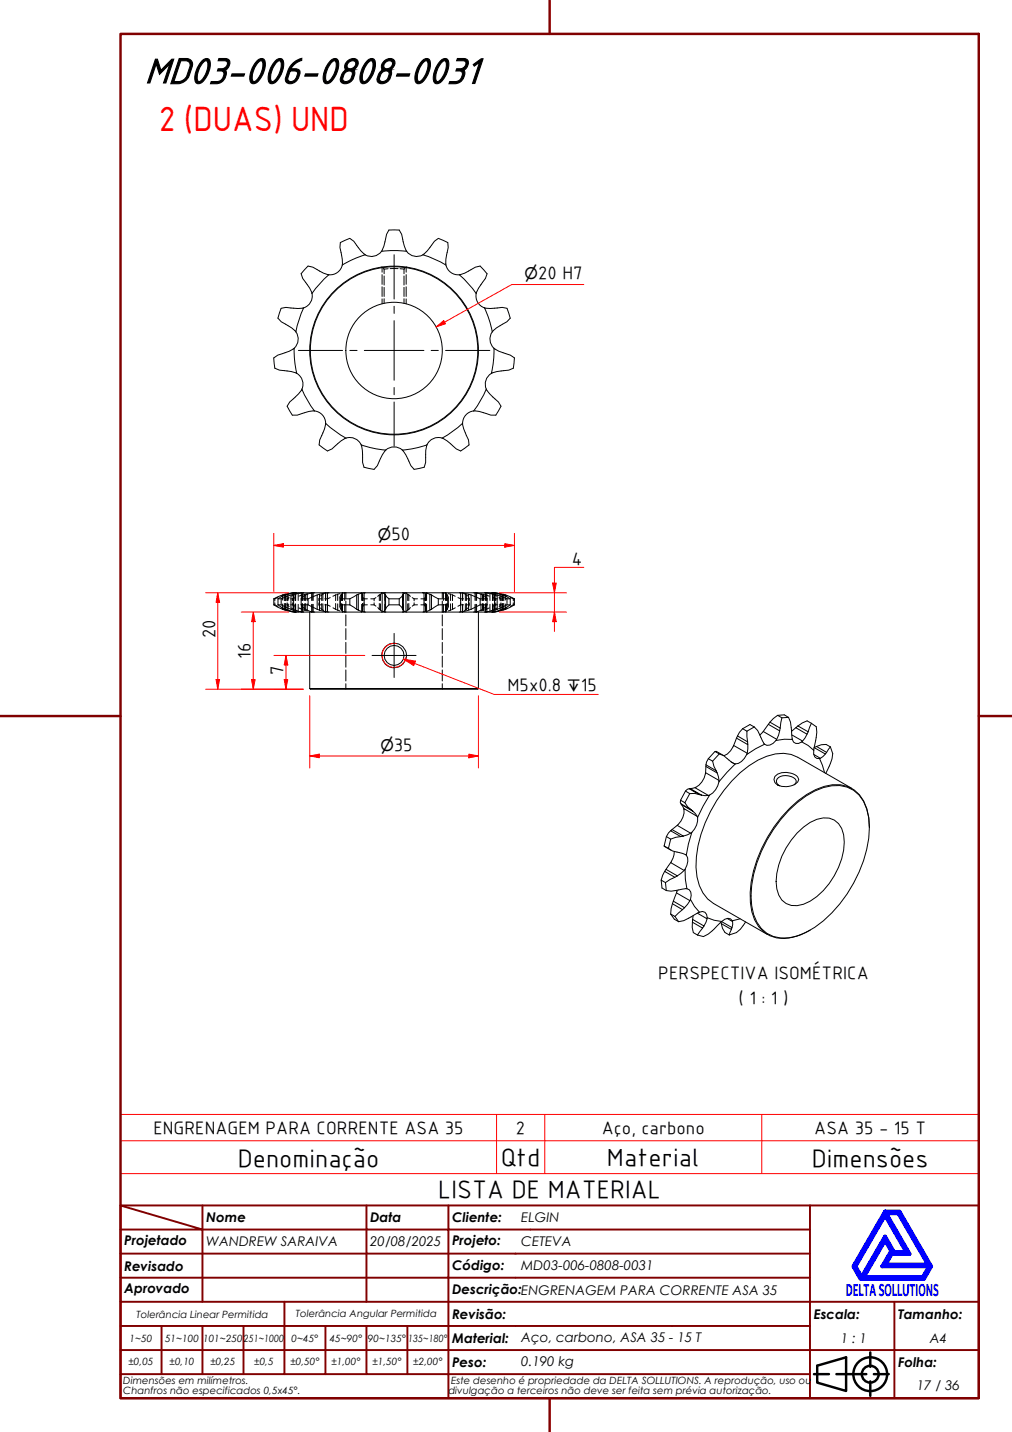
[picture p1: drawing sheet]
<svg xmlns="http://www.w3.org/2000/svg" width="210mm" height="297mm" viewBox="0 0 210 297" stroke-linecap="round" stroke-linejoin="round" font-family="sans-serif">
<!-- layer: Hidden (ABNT) -->
<g fill="none" stroke="#000" stroke-width=".21">
<path d="M79.2 55.4l.1 .1M79.2 55.4v1.1M79.2 57v2M79.2 59.5v2M79.5 55.7l.2 .1M79.7 55.8v1M79.7 57.2v1.9M79.7 59.6v1.9M80.5 55.7l-.8 .1M80.9 55.7h1.7M83 55.7l.8 .1M83.8 55.8v1"/>
<path d="M83.8 57.2v1.9M83.8 59.6v1.9M84 55.7l-.2 .1M84.2 55.4v1.1M84.2 57v2M84.2 59.5v2M84.3 55.4l-.2 .1M79.2 62v1M79.7 62v.9M83.8 62v.9M84.2 62v1M56.8 124.2h.1"/>
<path d="M56.8 125.5h.1M56.9 124.2h.1M56.9 125.5h.1M57 125.5l.7 .3M57 124.2v.4M57 125v.5M57.7 123.9l-.7 .3M58.3 126.1l.7 .3M58.6 123.7v.8M58.6 125.3v.8M59 123.4l-.7 .2M59 123.4v1.2"/>
<path d="M59 125.2v1.2M59 126.4l.2 .1M59.1 123.5v1.1M59.1 125.2v1.2M59.2 123.4h-.2M59.2 123.4v1.2M59.2 125.2v1.2M59.4 123.3h.1v1.3M59.4 126.5l.1 .1M59.5 125.3v1.3M59.5 126.6l.6 .1M59.6 124.2h.3"/>
<path d="M59.6 125.5h.3M59.6 124.2v.4M59.6 125v.5M59.6 125.5l.4 .3M59.7 123.3v1.3M59.7 125.3v1.3M60 123.9l-.4 .3M60.1 123.1l-.6 .2M60.3 124.2h.3M60.3 125.5h.3M60.4 126.1l.5 .3M60.6 125.5l.7 .3"/>
<path d="M60.6 124.2v.4M60.6 125v.5M60.7 126.8l.6 .1M60.8 123v1.6M60.8 125.3v1.6M60.9 123.4l-.5 .2M60.9 123.4v1.2M60.9 125.2v1.2M60.9 126.4l.1 .1M61 123.4h-.1M61.2 126.5l.1 .1M61.2 123v1.6"/>
<path d="M61.2 125.4v1.5M61.3 123.3h-.1M61.3 123.3v1.3M61.3 125.3v1.3M61.3 126.6l.4 .1M61.3 123.9l-.7 .3M61.3 123h.1M61.3 126.9h.1M61.3 123v1.6M61.3 125.4v1.5M61.3 123h-.6M61.5 123h.1"/>
<path d="M61.5 126.9l.1 .1M61.7 123.1l-.4 .2M61.8 123v1.6M61.8 125.4v1.6M62 126.1l.7 .3M62.1 126.8l.4 .1M62.5 125.4v1.5M62.5 123h.1M62.5 123v1.6M62.5 123h-.4M62.6 126.9v.1M62.7 123.4l-.7 .3"/>
<path d="M62.7 123.4v1.2M62.7 125.2v1.2M62.7 126.4l.1 .1M62.7 123.9v.6M62.7 125.2v.7M62.8 123.4h-.1M62.8 123v1.6M62.8 125.4v1.6M63 123.3h.2v1.3M63 126.5l.8 .2M63.2 125.3v1.3M63.4 123.4v1.2"/>
<path d="M63.4 125.2v1.2M63.7 123.3v1.3M63.7 125.3v1.3M63.8 123.1l-.6 .2M64.4 126.8l.6 .1M64.6 123v1.6M64.6 125.4v1.5M64.8 123v1.6M64.8 125.4v1.6M65 123h.1M65 126.9h.1M65 123v1.6"/>
<path d="M65 125.4v1.5M65 123h-.6M65.2 123h.1M65.2 126.9l.1 .1M66.2 124.2h.6M66.2 124.2v.4M66.2 125v.5M66.3 123.9l-.1 .3M66.5 126.1l.2 .3M66.7 123.4l-.2 .2M66.7 123.4v1.2M66.7 125.2v1.2"/>
<path d="M66.7 126.4l.1 .1M66.8 125.5h-.6l.1 .3M66.8 123.4h-.1M66.9 126.5l.1 .1M67 123.3h-.1M67 123.3v1.3M67 125.3v1.3M67 126.6l.1 .1M67.1 123.2l-.1 .1M67.3 126.8l.2 .1M67.4 124.2h.5M67.4 125.5h.5"/>
<path d="M67.5 124.6v-1.6v1.6M67.5 125.4v1.5M67.5 123h-.2M67.9 125.5l.6 .3M67.9 124.2v.4M67.9 125v.5M68.5 124l-.6 .2M69.1 126.1l.5 .3M69.6 123.4l-.6 .3M69.6 123.4v1.2M69.6 125.2v1.2M69.6 126.4l.2 .1"/>
<path d="M69.8 123.4h-.2M69.9 123.3h.1v1.3M69.9 126.5l.1 .1M70 125.3v1.3M70 126.6l.5 .1M70.5 123.1l-.5 .2M70.7 123.4v1.2M70.7 125.2v1.2M70.8 123.3v1.3M70.8 125.3v1.3M71 126.8l.5 .1M71 123v1.6"/>
<path d="M71 125.3v1.6M71.5 123h.1M71.5 126.9h.1M71.5 123v1.6M71.5 125.4v1.5M71.5 123h-.5M71.7 126.9l.1 .1M71.7 124.7v2.3M71.7 127.5v2.3M71.7 130.4v2.3M71.7 133.3v2.2M71.7 136.1v2.3"/>
<path d="M71.7 139v2.3M71.8 123l-.1 1.1M74.9 123h.1M74.9 126.9v.1M75 123v1.6M75 125.4v1.5M75 126.9h.1M75 123h.1M75.1 126.8l-.1 .1M75.2 123.1v.2M75.2 123.2v1.4M75.2 125.2v1.4"/>
<path d="M75.2 126.6v.1M75.3 124l.2 .2M75.5 124.2h.7M75.5 125.5h.7M75.5 124.2v.4M75.5 125v.5M75.5 125.5l-.2 .3M76.9 124.2h.7M76.9 125.5h.7M77.6 125.5l.4 .2M77.6 124.2v.4M77.6 125v.5"/>
<path d="M78 124l-.4 .2M78.4 126l.3 .4M78.7 123.4l-.4 .3M78.7 123.4v1.2M78.7 125.2v1.2M78.7 126.4l.1 .1M78.8 123.4h-.1M78.8 123.3l.1 1.3M78.8 126.5l.1 .1M78.9 125.3v1.3M78.9 126.6l.3 .1M79.2 123.1l-.3 .2"/>
<path d="M79.5 126.8l.3 .1M79.8 123h.1M79.8 126.9h.1M79.8 123v1.6M79.8 125.4v1.5M79.8 123h-.3M80 123h.1M80 126.9v.1M83.4 123h.1M83.5 126.9l-.1 .1M83.6 123l.1 1.6M83.7 125.4v1.5"/>
<path d="M83.7 126.9h-.1M83.7 123h.3M84 126.8l-.3 .1M84.3 123.1l.3 .2M84.6 123.3v1.3M84.6 125.3v1.3M84.6 126.6l-.3 .1M84.6 126.5v.1M84.7 123.4h.1M84.8 123.4l.3 .3M84.8 123.4v1.2M84.8 125.2v1.2"/>
<path d="M84.8 126.4l-.1 .1M85.1 126l-.3 .4M85.5 124l.4 .2M85.9 124.2h.7M85.9 125.5h.7M85.9 124.2v.4M85.9 125v.5M85.9 125.5l-.4 .2M87.3 124.2h.7M87.3 125.5h.7M88 125.5l.2 .3M88 124.2v.4"/>
<path d="M88 125v.5M88.2 124l-.2 .2M88.3 123.3v1.3M88.3 125.3v1.2M88.3 123.2v1.4M88.3 125.2v1.4M88.3 126.6v.1M88.3 123.1v.2M88.4 126.8l.1 .1M88.5 123h.1M88.5 126.9h.1M88.5 123v1.6"/>
<path d="M88.5 125.4v1.5M88.5 123h-.1M88.5 126.9l.1 .1M91.7 123h.1M91.7 123v1.1M91.7 124.7v2.3M91.7 127.5v2.3M91.7 130.4v2.3M91.7 133.3v2.2M91.7 136.1v2.3M91.7 139v2.3M91.8 126.9l-.1 .1"/>
<path d="M91.9 123l.1 1.6M92 125.4v1.5M92 126.9h-.1M92 123h.5M92.4 123v1.6M92.5 125.3l-.1 1.6M92.5 126.8l-.5 .1M92.6 123.3v1.3M92.6 125.3v1.3M92.8 123.4v1.2M92.8 125.2v1.2M93 123.1l.5 .2"/>
<path d="M93.5 123.3h.1M93.5 123.3v1.3M93.5 125.3v1.3M93.5 126.6l-.5 .1M93.6 126.5l-.1 .1M93.7 123.4h.2M93.9 123.4l.5 .3M93.9 123.4v1.2M93.9 125.2v1.2M93.9 126.4l-.2 .1M94.4 126.1l-.5 .3M95 124l.5 .2"/>
<path d="M95.5 124.2h.6M95.5 125.5h.6M95.5 124.2v.4M95.5 125v.5M95.5 125.5l-.5 .3M95.9 125.4v1.6l.2-.2M95.9 123h.1M95.9 123v1.6M95.9 123h.2M96.3 123.2l.2 .1M96.5 125.3l.1 1.2M96.5 123.3h.1"/>
<path d="M96.5 123.3v1.3M96.5 126.6l-.2 .1M96.7 123.4h.1M96.7 124.2h.6M96.7 125.5h.6l-.1 .3M96.7 123.4l.3 .2M96.7 123.4v1.2M96.7 125.2v1.2M97 126.1l-.3 .4M97.2 123.9l.1 .3M97.3 124.2v.4M97.3 125v.5"/>
<path d="M98.2 123h.1M98.3 126.9l-.1 .1M98.4 123h.1v1.6M98.5 125.4v1.5M98.5 126.9h-.1M98.5 123h.6M98.7 123v1.6M98.7 125.4v1.6M98.8 123v1.6M98.8 125.4v1.5M99.1 126.8l-.6 .1M99.7 123.1l.8 .2"/>
<path d="M99.8 123.3v1.3M99.8 125.3v1.3M100.1 123.4v1.2M100.1 125.2v1.2M100.3 123.3v1.3M100.3 125.3v1.3M100.3 126.6l-.6 .1M100.5 126.5l-.2 .1M100.6 123.4h.2M100.6 123v1.6M100.6 125.4v1.6M100.8 123.9v.6"/>
<path d="M100.8 125.2v.7M100.8 123.4l.7 .3M100.8 123.4v1.2M100.8 125.2v1.2M100.8 126.4l-.2 .1M100.9 123h.1M100.9 126.9v.1M101 126.9h-.1M101 123v1.6M101 125.4v1.5M101 123h.4M101.4 126.8l-.4 .1"/>
<path d="M101.5 126.1l-.7 .3M101.6 123v1.6M101.6 125.4v1.6M101.8 123.1l.4 .2M101.9 123h.1M102 126.9l-.1 .1M102.1 123l.1 1.6M102.2 125.4v1.5M102.2 126.9h-.1M102.2 123h.6M102.2 123.9l.6 .3M102.2 125.3v1.3l.1-.1"/>
<path d="M102.2 123.3h.1M102.2 123.3v1.3M102.2 126.6l-.4 .1M102.3 123v1.6M102.3 125.4v1.5M102.5 123.4h.1M102.6 123.4l.5 .2M102.6 123.4v1.2M102.6 125.2v1.2M102.6 126.4l-.1 .1M102.7 123v1.6M102.7 125.3v1.6"/>
<path d="M102.8 126.8l-.6 .1M102.8 124.2h.4M102.8 125.5h.4M102.8 124.2v.4M102.8 125v.5M102.8 125.5l-.6 .3M103.1 126.1l-.5 .3M103.4 123.1l.5 .2M103.5 123.9l.4 .3M103.5 124.2h.4M103.5 125.5h.4M103.7 123.3v1.3"/>
<path d="M103.7 125.3v1.3M103.9 125.5l-.4 .3M103.9 124.2v.4M103.9 125v.5M103.9 123.3h.2M103.9 123.3v1.3M103.9 125.3v1.3M104.1 126.5l-.7 .2M104.2 123.4v1.2M104.2 125.2v1.2M104.3 123.4h.2M104.3 123.5v1.1"/>
<path d="M104.3 125.2v1.2M104.5 123.4l.7 .2M104.5 123.4v1.2M104.5 125.2v1.2M104.5 126.4l-.2 .1M104.9 123.7v.8M104.9 125.3v.8M105.2 126.1l-.7 .3M105.8 123.9l.7 .3M106.5 124.2h.1M106.5 125.5h.1M106.5 124.2v.4"/>
<path d="M106.5 125v.5M106.5 125.5l-.7 .3M106.6 124.2h.1M106.6 125.5h.1M71.7 141.8v1.2M91.7 141.8v1.2"/>
</g>
<!-- layer: Visible (ABNT) -->
<g fill="none" stroke="#000" stroke-width=".21">
<path d="M62.5 56.8l.3 .9 1.4 2.1 .5 1.1M68.2 57l-1.6 1.6-1.9 2.3M71 55a2.63 2.63 0 0 1-3.9 1.6l-2.2-1.2-1-.2-1.4 1.6M72.6 49.4l-2 .9-.1 1 .5 2.5v1.2M72.6 49.5l.8 .5 1.5 2.1 .9 .7-2.2 .8-2.6 1.4M75.8 52.9a2.63 2.63 0 0 0 3.8-1.9l.6-2.4 .5-.9h2.1l.5 .9 .3 1.6a3.1 3.1 0 0 0 2.6 3l1-.1 .5-.2M84.4 52.1l-2.3-.1-3 .1M87.7 52.8l2.8 1.1 2 1.1M87.7 52.9l.9-.8 1.5-2.1 .8-.6 .8 .4 1.2 .5 .1 1-.5 2.5v1.2M92.5 55a2.59 2.59 0 0 0 2.8 2M95.3 57l2.1 2.1 1.4 1.8M95.3 57l1.1-.4 2.2-1.2 1-.2 .9 .9 .5 .7-.3 .9-1.4 2.1-.5 1.1"/>
<path d="M58.3 64l-.7 2 .7 .7 2.2 1.3 .9 .8M61 72.2l.1 2.3 .5 3M61 72.2l-1 .7-2.4 .8-.8 .5 .1 1.3 .1 .9 1 .4 2.4 .3 1.2 .4M61.4 68.8a2.59 2.59 0 0 1-.4 3.4M61.6 77.5a2.62 2.62 0 0 1 .3 4.2l-1.8 1.7-.5 .9 1 1.8h1.1l2.4-.7 1.2-.2M63 63.9l-.9 2-.7 2.9M63 63.8l-1.2 .2-2.5-.2-1 .2M64.7 60.9a2.59 2.59 0 0 1-1.7 3M98.8 60.9a2.59 2.59 0 0 0 1.7 3M100.5 63.8l1.2 .2 2.5-.2 1 .2M100.5 63.9l1.1 2.8 .5 2.1 .9-.8 2.1-1.3 .7-.7-.6-2M101.9 77.5a2.59 2.59 0 0 0-1 3.2"/>
<path d="M102.1 68.8a2.59 2.59 0 0 0 .4 3.4M102.4 72.2l1.1 .7 2.4 .8 .8 .6-.1 .8-.1 1.3-1 .4-2.5 .3-1.1 .4M102.5 72.2l-.2 3-.4 2.3M62.6 80.7l1 2 1.6 2.6M65.3 85.2a2.63 2.63 0 0 1 2 3.8l-1 2.3-.1 1M67.5 87.8l1.7 1.5 2.6 1.6-1.1 .6-1.8 1.6-1 .4-1.7-1.2M71.8 90.9a2.62 2.62 0 0 1 3.4 2.5v2.5l.3 1 2.1 .5M74.9 92.3l2.2 .6 2.9 .5M77.6 97.4l.7-.8 .6-1.5a3.1 3.1 0 0 1 3.1-2.4 3.1 3.1 0 0 1 2.6 2.4l.6 1.5 .7 .8M88.6 92.3l-2.9 .8-2.3 .3M91.7 90.9a2.62 2.62 0 0 0-3.4 2.5v2.5l-.3 1-2.1 .5M95.9 87.8l-2.3 1.9-1.9 1.2 1.1 .6 1.8 1.6 .9 .4 1.8-1.2"/>
<path d="M95.9 87.8l.3 1.2 1 2.3 .1 1M98.2 85.2a2.59 2.59 0 0 0-2.3 2.6M100.9 80.7l.7 1 1.8 1.7 .5 .9-1.1 1.8h-1l-2.4-.7-1.2-.1 1.3-1.9zM57.7 125.5a8.2 8.2 0 0 0 3.7 1.5l-.6-.1M57.7 124.2h.6M57.7 125.5h.6M57.7 124.2v1.3M58.3 125.5l2 .9M58.3 124.2v1.3M58.6 123.4l-1.8 .8v1.3l1.8 .9M58.6 123.4v.3M58.6 126.1v.3"/>
<path d="M58.6 126.4l.5 .2M59.1 126.6l1.7 .3M59.1 123.3l-.5 .1M59.1 123.3v.2M59.1 126.4v.2M60.3 126.8l.7 .1M60.3 123.4l-2 .8M60.3 123.4l.6-.1v3.3l-.6-.2zM60.8 123l-1.7 .3M60.9 126.6l1.8 .3M61 123h-.7M61 123h.1"/>
<path d="M61 127h.1M61 123h.4l-.9 .1a7.5 7.5 0 0 0-2.8 1.1M61 123h-.2M61.4 123h1.6M61.4 127h1.6M62.5 125.5a4.3 4.3 0 0 0 2.2 1.5l-2-.1v-1M62.5 124.2h1.4M62.5 125.5h1.4M62.5 124.2v1.3M62.7 123l-1.8 .3M63 123h1.7l-.5 .1a3.2 3.2 0 0 0-1.7 1.1M63 123h-.3v.9"/>
<path d="M63.9 125.5l1.9 .9M63.9 124.2v1.3M64.2 127v15.8M64.7 123h3.5M64.7 127h3.5M65.8 123.4l-1.9 .8M65.8 123.4l.5-.1v3.3l-.5-.2zM66.3 126.6l1.6 .3M67.9 123l-1.6 .3M68.2 123h-.3v3.9h3.1M68.2 123h2.8M70.5 123.9v2"/>
<path d="M70.6 125.5l-.1 .4 .5 1M70.6 124.2h2M70.6 125.5h2M70.6 124.2v1.3M71 123h4.8M71 127h4.8M71 123l-.5 .8 .1 .4M71 123h.1M71 126.9h.1M72.6 125.5l1.4 .9M72.6 124.2v1.3M74 123.4l-1.4 .8"/>
<path d="M74 123.4l.3-.1v3.3l-.3-.2zM74.3 126.6l1.2 .3M75.5 123h3.8v3.9h-3.8zM75.5 123l-1.2 .3M79.1 123h5.3M79.1 127h5.3M79.3 123l.5 .3M79.8 126.6l-.5 .3M80 123.4l.7 .8M80 123.4l-.2-.1v3.3l.2-.2M80 123.4v3M80.7 125.5l-.7 .9"/>
<path d="M80.7 124.2h2.1M80.7 125.5h2.1M80.7 124.2v1.3M82.8 125.5l.5 .4 .2 .5M82.8 124.2v1.3M83.5 123.4l-.7 .8M83.6 123.3v3.3l-.1-.2zM83.6 126.6l.6 .3M84.2 123h3.7v3.9h-3.7zM84.2 123l-.6 .3M87.7 123h4.8M87.7 127h4.8"/>
<path d="M87.9 123l1.3 .3M89.2 126.6l-1.3 .3M89.5 123.4l1.4 .8M89.5 123.4l-.3-.1v3.3l.3-.2M89.5 123.4v3M90.9 125.5l-1.4 .9M90.9 124.2h2M90.9 125.5h2M90.9 124.2v1.3M92.5 123v.1a1.21 1.21 0 0 1 .4 1.1M92.5 123h.1M92.5 123h3v3.9h-3"/>
<path d="M92.9 125.5a1.55 1.55 0 0 1-.4 1.3v.1M92.9 124.2v1.3M93 123.9v2M95.3 123l4 .1a3.4 3.4 0 0 1 1.7 1.1M95.3 127h3.5M95.5 123l1.7 .3M97.2 126.6l-1.7 .3M97.7 123.4l1.9 .8M97.7 123.4l-.5-.1v3.3l.5-.2M97.7 123.4v3M98.8 123h2M99.2 127v15.8"/>
<path d="M99.6 125.5l-1.9 .9M99.6 124.2h1.4M99.6 125.5h1.4M99.6 124.2v1.3M100.5 123a8.3 8.3 0 0 1 5.3 1.2M100.5 127h1.6M100.8 123l1.8 .3M100.8 123v.9M100.8 125.9v1M101 125.5a4.2 4.2 0 0 1-2.2 1.5l2-.1M101 124.2v1.3M102.1 123h.6"/>
<path d="M102.4 123h.1M102.4 127h.1M102.5 123h.7M102.6 126.6l-1.8 .3M102.7 123l1.6 .3M102.7 123h.1M102.7 126.9h.1M103.1 123.4l2.1 .8M103.1 123.4l-.5-.1v3.3l.5-.2M103.1 123.4v3M103.2 126.8l-.7 .2M104.3 126.4v.2l.6-.2"/>
<path d="M104.3 126.6l-1.6 .3M104.9 123.4l1.8 .8v1.3l-1.8 .9M104.9 123.4l-.6-.1v.2M104.9 123.4v.3M104.9 126.1v.3M105.2 125.5l-2.1 .9M105.2 124.2h.6M105.2 125.5h.6M105.2 124.2v1.3M105.8 125.5a8.4 8.4 0 0 1-3.7 1.5l.6-.1M105.8 124.2v1.3M64.2 142.8h35"/>
<path d="M64.2 142.8l.2 .2h34.7l.1-.2M146.4 159l-.1 1.3M146.4 158.7v.3l2.4 1.3-.3-.4M146.4 158.7l2.1 1.2M146.9 157.4l-.4 .7-.1 .6M146.9 157.4l.9 .5M147.8 157.9l.3 1.1 .4 .9M148.3 155.9l-1.4 1.5M149.2 156.4l-.9-.5h.3l1.5 .8M149.2 156.4l.9 .3 2.2 1.7M149.2 156.4l-1.4 1.5M151.6 158l.9 .5"/>
<path d="M152.5 158.5l-3.4 3.7M152.8 153.1l-.6 1.5M153 152.7l-.2 .4 2.3 1.4v-.6M153 152.7l2.1 1.2M154 151.2l-.6 .7-.4 .8M154 151.2l.9 .5M154.9 156.5a2.92 2.92 0 0 1-2.4 2M154.9 156.5l.1-.3-2.8-1.6a3.8 3.8 0 0 1-2 2.2M154.9 151.7l.2 2.2M155.1 154.5l-.1 1.7M156.4 150.8l.7 .7 .5 .9M156.4 150.8l-.8-.5-1.6 .9"/>
<path d="M156.4 150.8l-1.5 .9M157.6 152.4l1 2M157.6 152.5l.7-.8 2.8 1.7-.1 .2M158.6 154.4l-1.9 .9-1.8 1.2M159.4 150.2l-1.1 1.5M159.7 149.8l-.3 .4 2.3 1.4 .1-.6M159.7 149.8l2.1 1.2M161 153.6a1.75 1.75 0 0 1-2.4 .8M161.3 148.4l-1.6 1.4M161.3 148.4l1.4-.1 .9 .5M161.3 148.4l.9 .5M161.7 151.6l-.6 1.8"/>
<path d="M162.2 148.9l-.4 2.1M163.6 148.8a12.6 12.6 0 0 1 .7 4.3v.3M163.6 148.8l-1.4 .1M164.2 152.4l2.3 1.3-.2 .2M164.3 153.4l-1.6-.1-1.7 .3M164.3 153.4l.3 .5 .5 .3h.6l.6-.3M165.1 150.9l-.9 .8M165.5 150.6l-.4 .3 2.3 1.4 .2-.5M165.5 150.6l2.1 1.2M166.3 153.9l1.3 .7 1.2 1M167.4 152.3l-.9 1.4M168.3 150l-.9-.5-1 .5-.9 .6"/>
<path d="M168.3 150l-.7 1.8M168.3 150l1 .8a16.9 16.9 0 0 1-.5 4.8M168.8 155.6v.8l.2 .6 .4 .3 .6 .1M168.8 156.5l1.4 .8-.2 .1M168.9 155.1l2.3 1.3 .2-.3M169.4 154.8l.9-.3 1-.1 .9 .5M169.4 154.8l2 1.3M169.4 154.8l-.5 .3M170 157.4l1 2.9M171.2 156.4l-1 .9M172.2 154.9l-.8 1.2M172.2 154.9l.5 1.4a10.9 10.9 0 0 1-1.4 4.1"/>
<path d="M137.8 175.5l1.3 .8M137.8 175.5l.8 .5M138.2 173.5l-.4 2M138.2 173.5l.9 .6M138.6 176l.9 .5 2.1 .5 .7 .4M139.1 172.3l-.9 1.2M139.1 172.3l.3-.2 2.3 1.3-.5 .1zM139.1 178.9l-1 1.4M139.1 174.1l-.5 1.9M139.8 176.6a4.1 4.1 0 0 1-.7 2.3l2.8 1.7 .2-.3M140.5 171.2l-1.1 .9M141.2 166l-.1 .5 .1 .2"/>
<path d="M141.2 166l.8 .5M141.2 173.5l-1 .2-1.1 .4M141.2 166.7l2.1 1.2M141.4 166.9l.4 .8M142 166.5l.6 .9 1.1 .9-2.3-1.4-.1-.2M142.2 164.1l-1 1.9M142.2 164.1l.9 .5M142.3 177.4a2.72 2.72 0 0 1-.2 2.9M142.9 163.6l-.3 .1-.4 .4M142.9 163.6h.3l2.3 1.3-.4-.1zM143.1 164.6h1l1 .2M143.1 164.6l-1.1 1.9"/>
<path d="M143.3 172.8l-1.6 .6M143.5 172.7l-.7 2.4-.5 2.3M143.7 168.3l.9 1M144.1 163.4l-.9 .2M144.7 169.6l-.1-.3-2.8-1.6a3.8 3.8 0 0 1-1.3 3.5l2.8 1.6 .2-.1M144.7 169.6a3.9 3.9 0 0 1-1.2 3.1M145.5 164.9l1.4 .1M147.2 164.9l-1.4 2.3-1.1 2.4M148.8 160.3l.3 1.6M149.1 162.2v-.3l-2.8-1.6a4 4 0 0 1-2.2 3.1l2.8 1.6 .3-.1M149.1 162.2a4 4 0 0 1-1.9 2.7M160.7 161.1a3.6 3.6 0 0 1 4.8 .1l.2 .5a2.73 2.73 0 0 1-2.6 1.5 2.11 2.11 0 0 1-2.6-1.5z"/>
<path d="M161.3 162.8l.3 .2M161.6 163h.1M163.6 168.2a16.5 16.5 0 0 1 8.9-5.2 6.3 6.3 0 0 1 7.3 4.8 19.3 19.3 0 0 1-1.6 13.1 26 26 0 0 1-11.1 12.5 8.3 8.3 0 0 1-8.1 .2 8 8 0 0 1-3.1-5.7 23.7 23.7 0 0 1 4.5-15.8l1.5-2.1zM164.7 162.8a.8 .8 0 0 0 .4-.8 .8 .8 0 0 0-.5-.7 2.83 2.83 0 0 0-3.4 .3 .97 .97 0 0 0 .4 1.4M165.3 172.8a8.3 8.3 0 0 1 6.7-3.1 4 4 0 0 1 3 3.5 14.4 14.4 0 0 1-4.2 11.5 9.2 9.2 0 0 1-5.5 3.2 3.8 3.8 0 0 1-4.2-3.5 14.4 14.4 0 0 1 4.2-11.6zM176.7 163.5l-11.2-6.4a7.5 7.5 0 0 0-6.5-.2 22.3 22.3 0 0 0-10.3 9.2 25.8 25.8 0 0 0-4.3 13.8 8.9 8.9 0 0 0 3.6 7.5l11.2 6.5M180.3 171.7a9.5 9.5 0 0 0-3.2-7.9 7.1 7.1 0 0 0-6.1-.7 20.6 20.6 0 0 0-10.4 8.4 25.8 25.8 0 0 0-5 15.7 8 8 0 0 0 4 6.9 9.5 9.5 0 0 0 8.4-1.2M137.1 182.6l.2 1.6 .9 .5M137.1 182.6l.9 .5M137.9 180.7l-.8 1.9M138 183.1l.2 1.6M138.1 180.3l2.4 1.4-.5 .3-2.1-1.3z"/>
<path d="M139.1 189.6l.8 1.1 .9 .5M139.1 189.6l.9 .5M139.5 187.5l-.4 2.1M139.7 186.9l2.3 1.4-.4 .4-2.1-1.2zM140 182l-2 1.1M140 190.1l.8 1.1M140.3 185.2l-.6 1.7M140.5 184.7l-.2 .5 2.8 1.6 .1-.2M141.6 188.7l-1.6 1.4M141.9 180.6l-1.4 1.1M142.1 180.3l.1 2.1 .3 1.9M142.5 184.3l-1 .1a8.6 8.6 0 0 1-3.3 .3"/>
<path d="M142.5 184.3a1.5 1.5 0 0 1 .7 2.3M143.1 186.8l-1.1 1.5M143.2 186.6l.8 1.4 1.1 1.2M143.6 191.3v1.1l.2 1 .9 .6M143.7 190.7l2.3 1.4-.3 .4-2.1-1.2zM143.8 189.9l-.1 .8M144.6 189.4l2.1 1.2v-.2M145.1 189.2l-1 .5a9.5 9.5 0 0 1-3.3 1.5M145.1 189.2l.6-.1 .5 .1 .4 .5 .1 .7M145.7 192.5l-1 1.5M146.7 190.6l-.7 1.5M146.7 190.4l1.4 .5 1.6 .2"/>
<path d="M149.6 191.6l.3 1 .5 .8 .9 .5M149.7 191.2l2.1 1.2-.1 .4-2.1-1.2-.1-.3M149.7 191.1l-.9 .9a8.8 8.8 0 0 1-2.9 2.3l-1.2-.3M150.8 190.5l1.2 .7-.1-.2M151.7 192.8l-.4 1.1M151.9 191l-.4-.4-.5-.1-.7 .2-.6 .4M152 191.2l-.2 1.2M153.5 190.6l-1.6 .4M154.6 191.2l-.1 .3a4.5 4.5 0 0 1-3.2 2.4"/>
<circle cx="81.7" cy="72.7" r="10"/>
<circle cx="81.7" cy="72.7" r="17.4"/>
<circle cx="81.7" cy="72.7" r="17.5"/>
<circle cx="81.7" cy="136" r="2.07"/>
<circle cx="81.7" cy="136" r="2.56"/>
</g>
<!-- layer: Visible Narrow (ABNT) -->
<path d="M82.2 133.5a2.49 2.49 0 0 0-2.9 2 2.49 2.49 0 0 0 2 2.9 2.49 2.49 0 0 0 2.9-2" fill="none" stroke="#f00" stroke-width=".21"/>
<path d="M25 236.6h178v-5.4h-178v12.2M103 231.2v12.2M113 231.2v12.2M158 231.2v12.2M203 236.6v6.8h-178M25 243.4v6.6h178v-6.6" fill="none" stroke="#f00" stroke-width=".21"/>
<!-- layer: Borda A3/A4 (ABNT) -->
<path d="M25 7h178v283h-178zM114 0v7M0 148.5h25M203 148.5h7M114 290v7" fill="none" stroke="#800000" stroke-width=".51"/>
<path d="M183.6 257.3l1.2 2.2-1.8 3.2h9.7l-1.3 2.2h-12.2zM183.6 252.1l4.4 7.6h-2.6l-1.8-3.2-4.9 8.4-1.3-2.2zM183.6 251.3h3l6.5 11.4-1.5 2.6h-13.1l-1.5-2.6zM183.8 251.7h2.5l6.2 10.6h-8.8l1.3-2.2h3.7zM185 259.7h.2l-.1 .2z" fill="none" stroke="#00f" stroke-width=".8"/>
<!-- layer: 0 -->
<path d="M178.5 265.3h13.1" fill="none" stroke="#000" stroke-width=".21"/>
<g fill="none" stroke="#800000" stroke-width=".4">
<path d="M25 250l17 5h-17M25 250h178v40h-178zM42 255h34v5h17M42 255v15M42 250v5M76 250v5h17v5M93 250v5h75M168 250v20h-143M25 260h51v10M25 275h17M33.5 275v10M50.5 275h-8.5v10"/>
<path d="M59 270v15h-8.5M67.5 275v10h-8.5M76 275v10h8.5M84.5 275v10M93 275h-42.5v10M93 260v5h-68M93 275v10h75M93 260h75M93 275h75M168 265h-75v10M185.5 270v10h17.5M203 270h-35v10h17.5v10"/>
<path d="M25 285h25.5M25 280h143v10M67.5 285h8.5M84.5 285h8.5v5"/>
</g>
<g fill="none" stroke="#000" stroke-width=".51">
<path d="M168.8 285h3.1M169.5 283.3l6-1.8v7l-6-1.7zM173.5 285h6.2M180.5 280.5v3M180.5 286.5v3M181.3 285h3"/>
<circle cx="180.5" cy="285" r="3.5"/>
<circle cx="180.5" cy="285" r="1.75"/>
</g>
<!-- layer: Marca de centro (ISO) -->
<path d="M81.7 52.8v9.2M61.9 72.7h9.2M72.6 72.7h1.5M75.6 72.7h12.3M81.7 63.5v1.5M81.7 66.5v12.4M89.4 72.7h1.5M92.4 72.7h9.2M81.7 80.4v1.5M81.7 83.4v9.1" fill="none" stroke="#000" stroke-width=".21"/>
<path d="M92.2 66.8l-1.7 1" fill="none" stroke="#f00" stroke-width=".21"/>
<path d="M90.5 67.8l1.5-1.3 .4 .7z" fill="#f00"/>
<path d="M121.1 59h-14.9l-14 7.8M90.5 67.8l1.5-1.3 .4 .7zM59.3 141v2" fill="none" stroke="#f00" stroke-width=".21"/>
<!-- layer: Marca de centro (ISO) -->
<path d="M77.2 136h9.1M81.7 131.4v9.1" fill="none" stroke="#000" stroke-width=".21"/>
<path d="M58.9 141h.8l-.4 2z" fill="#f00"/>
<path d="M59.3 136v2M58.9 141h.8l-.4 2z" fill="none" stroke="#f00" stroke-width=".21"/>
<path d="M59.3 136l.4 2h-.8z" fill="#f00"/>
<path d="M56.8 136h18.9M59.3 136l.4 2h-.8zM59.3 138v3M56.8 143h6.1" fill="none" stroke="#f00" stroke-width=".21"/>
<path d="M83.7 136.7l2.3 .9" fill="none" stroke="#f00" stroke-width=".21"/>
<path d="M83.7 136.7l2.5 .4-.4 1z" fill="#f00"/>
<path d="M83.7 136.7l2.5 .4-.4 1zM86 137.6l16.5 6.4h21.6" fill="none" stroke="#f00" stroke-width=".21"/>
<path d="M52.5 141v2" fill="none" stroke="#f00" stroke-width=".21"/>
<path d="M52.2 141h.7l-.4 2z" fill="#f00"/>
<path d="M52.5 127v2M52.2 141h.7l-.4 2z" fill="none" stroke="#f00" stroke-width=".21"/>
<path d="M52.5 127l.4 2h-.7z" fill="#f00"/>
<path d="M50 127h9.9M52.5 127l.4 2h-.7zM52.5 129v12M45.2 141v2M50 143h12.9" fill="none" stroke="#f00" stroke-width=".21"/>
<path d="M44.8 141h.8l-.4 2z" fill="#f00"/>
<path d="M45.2 123v2M44.8 141h.8l-.4 2z" fill="none" stroke="#f00" stroke-width=".21"/>
<path d="M45.2 123l.4 2h-.8z" fill="#f00"/>
<path d="M56.8 113.1h2M42.7 123h17.2M45.2 123l.4 2h-.8zM45.2 125v16M42.7 143h20.2" fill="none" stroke="#f00" stroke-width=".21"/>
<path d="M56.8 113.1l2-.3v.7z" fill="#f00"/>
<path d="M56.8 113.1l2-.3v.7zM104.7 113.1h2" fill="none" stroke="#f00" stroke-width=".21"/>
<path d="M104.7 112.8l2 .3-2 .4z" fill="#f00"/>
<path d="M56.8 110.6v12.1M58.8 113.1h45.9M104.7 112.8l2 .3-2 .4zM106.7 110.6v12.1M97.2 156.8h2" fill="none" stroke="#f00" stroke-width=".21"/>
<path d="M97.2 156.4l2 .4-2 .4z" fill="#f00"/>
<path d="M64.2 156.8h2M97.2 156.4l2 .4-2 .4z" fill="none" stroke="#f00" stroke-width=".21"/>
<path d="M64.2 156.8l2-.4v.8z" fill="#f00"/>
<path d="M115 121v2M64.2 156.8l2-.4v.8zM64.2 144.3v15M66.2 156.8h31M99.2 144.3v15" fill="none" stroke="#f00" stroke-width=".21"/>
<path d="M114.6 121h.8l-.4 2z" fill="#f00"/>
<path d="M114.6 121h.8l-.4 2zM115 127v2" fill="none" stroke="#f00" stroke-width=".21"/>
<path d="M115 127l.4 2h-.8z" fill="#f00"/>
<path d="M121.1 117.7h-6.1v3.3M103.6 127h13.9M103.6 123h13.9M115 127l.4 2h-.8zM115 123v4M115 129v2" fill="none" stroke="#f00" stroke-width=".21"/>
<text font-size="8.1" x="30" y="17.3">MD03-006-0808-0031</text>
<text font-size="7" fill="#f00" x="32.9" y="27.2">2 (DUAS) UND</text>
<g font-size="5.4">
<text x="49.3" y="242">Denominação</text>
<text x="103.9" y="241.8">Qtd</text>
<text x="125.9" y="241.8">Material</text>
<text x="168.4" y="242">Dimensões</text>
<text x="90.9" y="248.5">LISTA DE MATERIAL</text>
</g>
<g font-size="3.9">
<text x="111.6" y="57.9">20 H7</text>
<text x="81.2" y="112">50</text>
<text x="118.6" y="117.2">4</text>
<text x="44.6" y="132.4" transform="rotate(-90 44.6 132.4)">20</text>
<text x="52" y="136.6" transform="rotate(-90 52 136.6)">16</text>
<text x="58.8" y="139.9" transform="rotate(-90 58.8 139.9)">7</text>
<text x="105.2" y="143.4">M5x0.8</text>
<text x="120.5" y="143.4">15</text>
<text x="81.7" y="155.7">35</text>
<text x="136.5" y="203.1">PERSPECTIVA ISOMÉTRICA</text>
<text x="153.2" y="208.2">( 1 : 1 )</text>
<text x="31.8" y="235.2">ENGRENAGEM PARA CORRENTE ASA 35</text>
<text x="107" y="235.2">2</text>
<text x="124.8" y="235.2">Aço, carbono</text>
<text x="168.9" y="235.2">ASA 35 - 15 T</text>
</g>
<text font-size="3.9" fill="#00f" x="175.4" y="268.8">DELTASOLLUTIONS</text>
<g font-size="3.3">
<text x="108.8" y="57.9">⌀</text>
<text x="117.6" y="143.4">↧</text>
<text x="78.9" y="155.7">⌀</text>
</g>
<text font-size="3.2" x="78.4" y="112">⌀</text>
<g font-size="2.8">
<text x="42.8" y="253.5">Nome</text>
<text x="76.8" y="253.5">Data</text>
<text x="93.8" y="253.6">Cliente:</text>
<text x="108.1" y="253.5">ELGIN</text>
<text x="25.8" y="263.6">Revisado</text>
<text x="25.8" y="258.3">Projetado</text>
<text x="42.8" y="258.5">WANDREW SARAIVA</text>
<text x="76.8" y="258.4">20/08/2025</text>
<text x="93.8" y="263.4">Código:</text>
<text x="93.8" y="258.3">Projeto:</text>
<text x="108.1" y="263.5">MD03-006-0808-0031</text>
<text x="108.1" y="258.5">CETEVA</text>
<text x="25.8" y="268.3">Aprovado</text>
<text x="93.8" y="268.3">Descrição:ENGRENAGEM PARA CORRENTE ASA 35</text>
<text x="93.8" y="273.6">Revisão:</text>
<text x="168.8" y="273.5">Escala:</text>
<text x="186.3" y="273.5">Tamanho:</text>
<text x="93.8" y="278.6">Material:</text>
<text x="108.1" y="278.3">Aço, carbono, ASA 35 - 15 T</text>
<text x="174.4" y="278.5">1 : 1</text>
<text x="192.8" y="278.6">A4</text>
<text x="93.8" y="283.5">Peso:</text>
<text x="108.1" y="283.3">0.190 kg</text>
<text x="186.3" y="283.5">Folha:</text>
<text x="190.2" y="288.4">17 / 36</text>
</g>
<g font-size="2.1">
<text x="28.3" y="273.3">Tolerância Linear Permitida</text>
<text x="61.4" y="273.1">Tolerância Angular Permitida</text>
<text x="26.9" y="278.3">1~50</text>
<text x="34.2" y="278.3">51~100</text>
<text x="42.1" y="278.3">101~250</text>
<text x="50.5" y="278.3">251~1000</text>
<text x="60.5" y="278.3">0~45°</text>
<text x="68.4" y="278.3">45~90°</text>
<text x="76.3" y="278.3">90~135°</text>
<text x="84.7" y="278.3">135~180°</text>
<text x="25.6" y="287.1">Dimensões em milímetros.</text>
<text x="26.6" y="283.2">±0,05</text>
<text x="35.2" y="283.2">±0,10</text>
<text x="43.6" y="283.2">±0,25</text>
<text x="52.7" y="283.2">±0,5</text>
<text x="60.2" y="283.2">±0,50°</text>
<text x="68.7" y="283.2">±1,00°</text>
<text x="77.2" y="283.2">±1,50°</text>
<text x="85.7" y="283.2">±2,00°</text>
<text x="93.6" y="287.1">Este desenho é propriedade da DELTA SOLLUTIONS. A reprodução, uso ou</text>
<text x="25.6" y="289.2">Chanfros não especificados 0,5x45°.</text>
<text x="93" y="289.2">divulgação a terceiros não deve ser feita sem prévia autorização.</text>
</g>
</svg>
